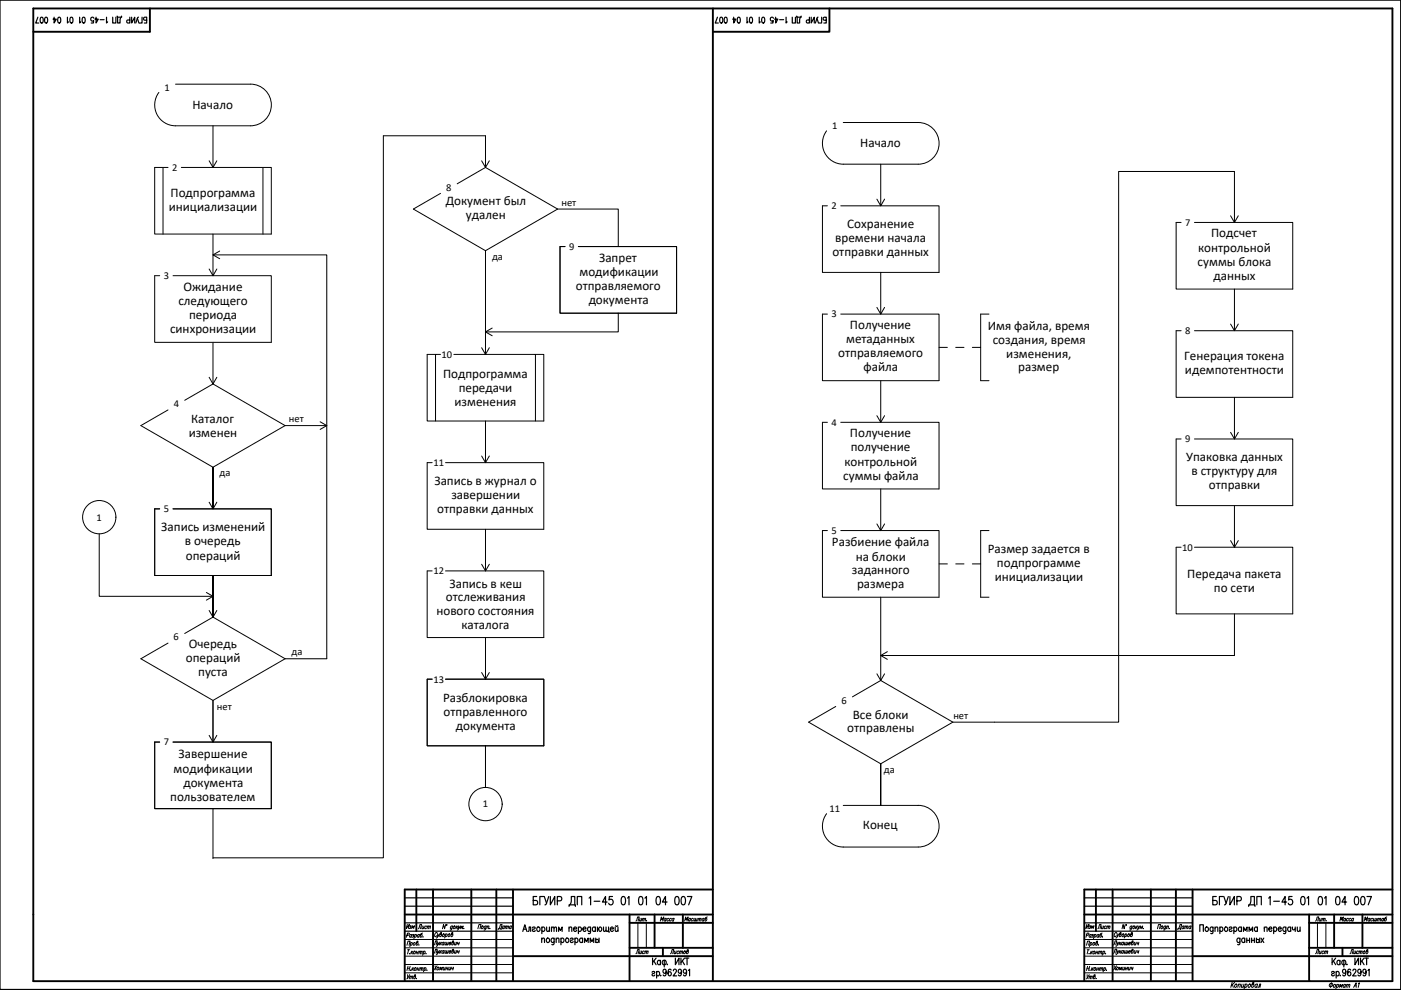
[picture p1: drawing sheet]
<svg xmlns="http://www.w3.org/2000/svg" width="297mm" height="210mm" viewBox="0 0 297 210" stroke-linecap="round" stroke-linejoin="round" font-family="sans-serif">
<!-- layer: KONTUR -->
<path d="M0 0h297v209.8h-297z" fill="none" stroke="#000" stroke-width=".25"/>
<g fill="none" stroke="#000" stroke-width=".4">
<path d="M7.1 1.8h288.1v206.2h-288.1zM31.8 1.8v4.9h-24.7M151.1 1.8v206.2M175.9 1.8v4.9h-24.8M85.8 193.9h65.3M88.3 188.6v8.8M91.8 188.6v19.4M99.9 188.6v19.4M105.2 188.6v19.4M108.8 188.6v19.4M133.5 195.7h17.6M133.5 193.9v14.1"/>
<path d="M138.8 193.9v7.1M144.8 193.9v7.1M151.1 188.6h-65.3v19.4M229.9 193.9h65.3M232.4 188.6v8.8M235.9 188.6v19.4M244 188.6v19.4M249.3 188.6v19.4M252.8 188.6v19.4M277.6 193.9v14.1M277.6 195.7h17.6M282.9 193.9v7.1"/>
<path d="M288.9 193.9v7.1M295.2 188.6h-65.3v19.4M108.8 202.7h42.3M133.5 201h17.6M140.5 201v1.7M252.8 202.7h42.4M277.6 201h17.6M284.6 201v1.7"/>
</g>
<g fill="none" stroke="#000" stroke-width=".21">
<path d="M85.8 199.2h23M135.2 195.7v5.3M137 195.7v5.3M229.9 199.2h22.9M279.3 195.7v5.3M281.1 195.7v5.3M85.8 202.7h23M85.8 201h23M85.8 206.3h23M85.8 204.5h23M229.9 202.7h22.9M229.9 201h22.9"/>
<path d="M229.9 206.3h22.9M229.9 204.5h22.9"/>
</g>
<g fill="none" stroke="#000" stroke-width=".21">
<path d="M86.3 198.3h.4l.1-.4-.4-.1-.2 .9M86.4 196l-.3 .9 .7-.9-.2 .9M86.9 196.3h.3l-.3 .2M87 196.5v.3h-.3M87.1 200l.1-.2a.26 .26 0 0 1 .2 .4 .26 .26 0 0 1-.4 .1M87.1 199.8l-.2 .9M87.3 196.9l.1-.6 .1 .4 .4-.4-.2 .6M87.3 198.3l-.1-.1a.27 .27 0 0 0-.4 .1 .27 .27 0 0 0 .3 .4l.1-.1M87.3 198.1l-.2 .6M87.5 198.2h.2l-.2 .2M87.6 198.4v.2l-.3 .1M87.7 200l.2-.2a.26 .26 0 0 1 .1 .4 .26 .26 0 0 1-.4 .1z"/>
<path d="M88 198.3l.1-.2a.27 .27 0 0 1 .2 .4 .27 .27 0 0 1-.4 .1M88 198.1l-.2 .9M88.4 199.8a.25 .25 0 0 1 .2 .4 .25 .25 0 0 1-.4 .1l.2-.7 .2-.1-.3 .5M88.7 196.9l.3-.9h.4l-.3 .9M88.9 198.3v-.1a.27 .27 0 0 0-.4 .1 .27 .27 0 0 0 .2 .4l.1-.1M88.9 198.1l-.1 .6M89.6 196.3l-.2 .6 .4-.2M89.6 197.8l-.3 .2-.2 .6a.25 .25 0 0 0 .4-.1 .25 .25 0 0 0-.3-.3v.1M89.7 198.6h.1M89.9 196.3l-.2 .6M90.5 196.5l-.1-.1a.27 .27 0 0 0-.3 .1 .27 .27 0 0 0 .2 .4l.1-.1M90.6 196.5l.4-.1-.2 .5"/>
<path d="M90.7 196.3l-.2 .6M91 196.5l.3-.1-.1 .5M92.7 197.9v-.1a.27 .27 0 0 0-.3-.1 .27 .27 0 0 0-.2 .3v.6h.2l.2-.2M92.8 198v.6l.4-.6M92.8 199.8v.6l.4-.6M92.8 198.6l-.3 .3M93.3 199.8l-.1 .6M93.4 198a.26 .26 0 0 1 .2 .4 .26 .26 0 0 1-.4 0l.2-.6 .2-.1-.3 .4M93.6 199.8l-.4 .4M93.9 198.1l.1-.1a.27 .27 0 0 1 .2 .4 .27 .27 0 0 1-.4 .1zM94.1 199.9v-.1a.29 .29 0 0 0-.4 .2 .29 .29 0 0 0 .2 .4l.1-.2M94.2 199.8l-.2 .6"/>
<path d="M94.4 199.8l-.1 .5 .3-.1M94.5 198.1l.1-.1a.27 .27 0 0 1 .2 .4 .27 .27 0 0 1-.4 .1M94.5 196l-.2 .9-.3-.9-.2 .9M94.5 198l-.2 .9M94.7 196v.2zM94.7 199.8l-.1 .5 .3-.1M95 199.8l-.1 .6M95.2 198a.27 .27 0 0 1 .2 .4 .27 .27 0 0 1-.4 .1zM95.8 198a.26 .26 0 0 1 .2 .4 .26 .26 0 0 1-.4 0l.2-.6 .2-.1-.3 .4M95.9 196.5v-.1a.27 .27 0 0 0-.4 .1 .27 .27 0 0 0 .2 .4l.1-.1M96 196.3l-.3 .8-.3 .1M96 199.8a.25 .25 0 0 1 .2 .4 .25 .25 0 0 1-.4 0l.1-.6 .2-.1-.3 .4"/>
<path d="M96.2 196.5l.1-.2a.27 .27 0 0 1 .2 .4 .27 .27 0 0 1-.4 .1zM96.5 199.8l-.1 .5 .3-.1M96.8 196.3l-.2 .6M96.8 199.8l-.1 .6M96.9 196.6l.1 .3M97 199.8v.3l.3-.1M97.1 196.3l-.4 .4M97.2 196.3l.1 .6 .3-.6M97.3 196.9l-.4 .3M97.4 199.8l-.2 .6M97.6 196.9l.1-.6 .2 .5 .3-.5-.2 .6M98.3 196.8h.1"/>
<path d="M101.3 196.9l.2-.9h.5l-.2 .9M102.1 196.5l.2-.2a.27 .27 0 0 1 .1 .4 .27 .27 0 0 1-.4 .1zM103.1 196.5v-.1a.25 .25 0 0 0-.4 .1 .25 .25 0 0 0 .2 .4l.1-.1M103.1 196.3l-.2 .8-.3 .1M103.3 196.5l.4-.1-.1 .5M103.4 196.3l-.2 .6M103.9 196.8h.1M105.6 197.1l.1-.2h.6l-.1 .2M105.7 196.9l.4-.9h.4l-.3 .9M106.9 196.5v-.1a.3 .3 0 0 0-.4 .1 .3 .3 0 0 0 .2 .4l.1-.1M107 196.3l-.2 .6M107.2 196.5l.3-.1-.1 .5"/>
<path d="M107.2 196.3l-.1 .6M107.5 196.5l.3-.1-.1 .5M108.4 196.5v-.1a.3 .3 0 0 0-.4 .1 .3 .3 0 0 0 .2 .4l.1-.1M108.5 196.3l-.2 .6M134.8 195.3l.4-.9h.3l-.2 .9M135.7 194.7l-.1 .5 .3-.1M136.1 194.7l-.2 .6M136.3 194.9l.3-.2-.1 .6M136.3 194.7l-.1 .6M136.6 194.9l.3-.2-.1 .6M137.1 195.2h.1M140 195.3l.2-.9 .1 .6 .4-.6-.2 .9"/>
<path d="M141.2 194.8a.24 .24 0 0 0-.4 .1 .24 .24 0 0 0 .2 .3h.1M141.3 194.7l-.2 .6M141.8 194.8a.24 .24 0 0 0-.4 .1 .24 .24 0 0 0 .2 .3h.1M142.4 194.8a.24 .24 0 0 0-.4 .1 .24 .24 0 0 0 .2 .3h.1M142.9 194.8a.24 .24 0 0 0-.4 .1 .24 .24 0 0 0 .2 .3h.1M142.9 194.7l-.1 .6M145.2 195.3l.2-.9 .1 .6 .4-.6-.2 .9M146.4 194.8a.24 .24 0 0 0-.4 .1 .24 .24 0 0 0 .2 .3h.1M146.4 194.7l-.1 .6M147 194.8l-.1-.1a.26 .26 0 0 0-.3 .2 .26 .26 0 0 0 .2 .3h.1M147.2 194.7l-.1 .5 .3-.1M147.5 194.7l-.1 .5 .3-.1"/>
<path d="M147.8 194.7l-.1 .6M148 194.9l.4-.2-.2 .6M148.1 194.7l-.2 .6M148.4 194.9l.3-.2-.1 .6M149.3 194.8a.24 .24 0 0 0-.4 .1 .24 .24 0 0 0 .2 .3h.1M149.3 194.7l-.1 .6M150 194.4l-.4 .1-.1 .7a.25 .25 0 0 0 .3-.1 .25 .25 0 0 0-.2-.4l-.1 .1M230.4 198.3h.3l.2-.4-.4-.1-.2 .9M230.4 196l-.2 .9 .7-.9-.2 .9M230.9 196.3h.3l-.2 .2M231.1 196.5v.3h-.3M231.2 200l.1-.2a.26 .26 0 0 1 .2 .4 .26 .26 0 0 1-.4 .1"/>
<path d="M231.2 199.8l-.2 .9M231.3 196.9l.2-.6 .1 .4 .3-.4-.1 .6M231.4 198.3l-.1-.1a.27 .27 0 0 0-.4 .1 .27 .27 0 0 0 .3 .4l.1-.1M231.4 198.1l-.2 .6M231.5 198.2h.3l-.2 .2M231.7 198.4v.2l-.3 .1M231.8 200l.1-.2a.26 .26 0 0 1 .2 .4 .26 .26 0 0 1-.4 .1zM232 198.3l.2-.2a.27 .27 0 0 1 .2 .4 .27 .27 0 0 1-.4 .1M232.1 198.1l-.3 .9M232.5 199.8a.27 .27 0 0 1 .2 .4 .27 .27 0 0 1-.4 .1l.2-.7 .2-.1-.3 .5M232.7 196.9l.4-.9h.4l-.3 .9M233 198.3l-.1-.1a.27 .27 0 0 0-.3 .1 .27 .27 0 0 0 .2 .4l.1-.1"/>
<path d="M233 198.1l-.1 .6M233.6 196.3l-.1 .6 .4-.2M233.7 197.8l-.3 .2-.2 .6a.25 .25 0 0 0 .4-.1 .25 .25 0 0 0-.3-.3l-.1 .1M233.8 198.6h.1M234 196.3l-.2 .6M234.5 196.5v-.1a.27 .27 0 0 0-.4 .1 .27 .27 0 0 0 .3 .4l.1-.1M234.7 196.5l.3-.1-.1 .5M234.8 196.3l-.2 .6M235 196.5l.4-.1-.2 .5M236.8 197.9v-.1a.27 .27 0 0 0-.4-.1 .27 .27 0 0 0-.1 .3v.6h.2l.2-.2M236.9 198v.6l.3-.6M236.9 199.8v.6l.3-.6"/>
<path d="M236.9 198.6l-.3 .3M237.4 199.8l-.2 .6M237.5 198a.28 .28 0 0 1 .2 .4 .28 .28 0 0 1-.4 .1l.2-.7 .2-.1-.3 .4M237.7 199.8l-.4 .4M238 198.1l.1-.1a.27 .27 0 0 1 .2 .4 .27 .27 0 0 1-.4 .1zM238.2 199.9v-.1a.29 .29 0 0 0-.4 .2 .29 .29 0 0 0 .2 .4l.1-.2M238.3 199.8l-.2 .6M238.5 199.8l-.1 .5 .3-.1M238.6 198.1l.1-.1a.27 .27 0 0 1 .2 .4 .27 .27 0 0 1-.4 .1M238.6 196l-.3 .9-.2-.9-.2 .9M238.6 198l-.2 .9M238.7 196l.1 .2z"/>
<path d="M238.8 199.8l-.1 .5 .3-.1M239.1 199.8l-.1 .6M239.2 198.1l.1-.1a.27 .27 0 0 1 .2 .4 .27 .27 0 0 1-.4 .1zM239.9 198a.26 .26 0 0 1 .2 .4 .26 .26 0 0 1-.4 0l.2-.6 .2-.1-.3 .4M240 196.5v-.1a.25 .25 0 0 0-.4 .1 .25 .25 0 0 0 .2 .4l.1-.1M240 196.3l-.2 .8-.3 .1M240.1 199.8a.25 .25 0 0 1 .2 .4 .25 .25 0 0 1-.5 0l.2-.6 .2-.1v.2l-.3 .2M240.3 196.5l.1-.2a.27 .27 0 0 1 .2 .4 .27 .27 0 0 1-.4 .1zM240.5 199.8l-.1 .5 .4-.1M240.9 196.3l-.2 .6M240.9 199.8l-.2 .6M240.9 196.6l.2 .3"/>
<path d="M241.1 199.8v.3l.3-.1M241.2 196.3l-.4 .4M241.3 196.3v.6l.4-.6M241.3 196.9l-.3 .3M241.5 199.8l-.2 .6M241.7 196.9l.1-.6 .1 .5 .4-.5-.2 .6M242.4 196.8h.1M245.4 196.9l.2-.9h.5l-.3 .9M246.2 196.5l.2-.2a.27 .27 0 0 1 .1 .4 .27 .27 0 0 1-.4 .1zM247.2 196.5l-.1-.1a.25 .25 0 0 0-.3 .1 .25 .25 0 0 0 .2 .4l.1-.1M247.2 196.3l-.2 .8-.3 .1M247.4 196.5l.3-.1-.1 .5"/>
<path d="M247.4 196.3l-.1 .6M247.9 196.8h.1M249.7 197.1v-.2h.7l-.1 .2M249.8 196.9l.4-.9h.3l-.2 .9M251 196.5v-.1a.3 .3 0 0 0-.4 .1 .3 .3 0 0 0 .2 .4l.1-.1M251.1 196.3l-.2 .6M251.3 196.5l.3-.1-.1 .5M251.3 196.3l-.1 .6M251.6 196.5l.3-.1-.1 .5M252.5 196.5v-.1a.3 .3 0 0 0-.4 .1 .3 .3 0 0 0 .2 .4l.1-.1M252.5 196.3l-.1 .6M278.9 195.3l.4-.9h.3l-.2 .9"/>
<path d="M279.8 194.7l-.1 .5 .3-.1M280.1 194.7l-.1 .6M280.3 194.9l.4-.2-.2 .6M280.4 194.7l-.2 .6M280.7 194.9l.3-.2-.1 .6M281.2 195.2h.1M284.1 195.3l.2-.9 .1 .6 .4-.6-.2 .9M285.3 194.8a.24 .24 0 0 0-.4 .1 .24 .24 0 0 0 .2 .3h.1M285.3 194.7l-.1 .6M285.9 194.8v-.1a.26 .26 0 0 0-.4 .2 .26 .26 0 0 0 .2 .3h.1M286.4 194.8a.24 .24 0 0 0-.4 .1 .24 .24 0 0 0 .3 .3h.1M287 194.8a.24 .24 0 0 0-.4 .1 .24 .24 0 0 0 .2 .3h.1"/>
<path d="M287 194.7l-.1 .6M289.2 195.3l.3-.9v.6l.5-.6-.3 .9M290.5 194.8a.24 .24 0 0 0-.4 .1 .24 .24 0 0 0 .2 .3h.1M290.5 194.7l-.2 .6M291.1 194.8l-.1-.1a.26 .26 0 0 0-.4 .2 .26 .26 0 0 0 .3 .3h.1M291.3 194.7l-.1 .5 .3-.1M291.6 194.7l-.1 .5 .3-.1M291.9 194.7l-.1 .6M292.1 194.9l.3-.2-.1 .6M292.2 194.7l-.2 .6M292.4 194.9l.3-.2-.1 .6M293.4 194.8a.24 .24 0 0 0-.4 .1 .24 .24 0 0 0 .2 .3h.1"/>
<path d="M293.4 194.7l-.2 .6M294 194.4l-.3 .1-.2 .7a.25 .25 0 0 0 .4-.1 .25 .25 0 0 0-.2-.4l-.1 .1M86.3 200.4l.2-.9h.5l-.3 .9M86.4 205.3h.4M86.4 201.4h.5M86.4 206.7v.7M86.5 204.9l-.2 .9M86.6 201.4l-.2 .9M86.8 202.2h.1M86.9 206.7l-.7 .8M86.9 207.1l.3-.1-.1 .5M86.9 207l-.1 .5"/>
<path d="M87 204.9l-.3 .9M87 205.7h.1M87.2 207.1l.3-.1-.1 .5M87.2 201.7l-.1 .6M87.3 201.9l.1 .4M87.4 205.2l-.1 .6M87.5 205.4l.1 .4M87.6 201.7l-.5 .4M87.7 201.8l.2-.1a.27 .27 0 0 1 .1 .3 .27 .27 0 0 1-.4 .1zM87.8 205.2l-.5 .4M87.9 205.3l.2-.1a.27 .27 0 0 1 .1 .4 .27 .27 0 0 1-.4 0zM87.9 207a.25 .25 0 0 1 .2 .3 .25 .25 0 0 1-.4 .1l.2-.7h.2l-.3 .4"/>
<path d="M88.3 207.4h.1M88.3 202h.3M88.3 201.7l-.1 .6M88.5 205.5h.3M88.5 205.2l-.1 .6M88.7 201.7l-.2 .6M88.8 200.3h.1M88.9 205.2l-.2 .6M88.9 201.8l.3-.1-.1 .6M89 201.7l-.2 .6M89.1 205.3l.3-.1-.1 .6M89.1 205.2l-.1 .6"/>
<path d="M89.2 201.8l.3-.1-.1 .6M89.4 205.3l.3-.1-.1 .6M89.8 201.8l.2-.1a.27 .27 0 0 1 .1 .3 .27 .27 0 0 1-.4 .1M89.8 201.7l-.2 .8M90 205.3l.1-.1a.27 .27 0 0 1 .2 .3 .27 .27 0 0 1-.4 .1M90 205.2l-.2 .9M90.3 202.2h.1M90.5 205.7h.1M92 200.4l.4-.9h.3l-.2 .9M92 202.1l.4-.9h.3l-.2 .9M92.2 204.8l.2 .9M92.7 204.8l-.7 .9"/>
<path d="M92.7 205.2l.2-.1a.27 .27 0 0 1 .1 .3 .27 .27 0 0 1-.4 .1zM92.8 201.5v.6l.4-.6M92.8 200.4l-.3 .3M92.8 202.1l-.3 .3M93.2 205.7l.1-.6 .2 .4 .3-.4-.2 .6M93.3 201.5l-.1 .6M93.4 200l.1 .4M93.4 201.8l.1 .3M93.6 201.5l-.4 .5M94 205.1l-.1 .5 .4-.1M94.1 201.7a.25 .25 0 0 0-.4 0 .25 .25 0 0 0 .3 .4v-.1M94.2 201.5l-.2 .6"/>
<path d="M94.4 205.1l-.2 .6M94.4 201.5l-.1 .6 .3-.1M94.6 205.4h.3M94.6 205.1l-.1 .6M94.7 201.5l-.1 .6 .3-.1M95 205.1l-.2 .6M95 201.5l-.1 .6M95.2 200h.4v-.1a.25 .25 0 0 0-.4 .1 .25 .25 0 0 0 .2 .3l.1-.1M95.2 201.8h.4v-.2a.25 .25 0 0 0-.4 .1 .25 .25 0 0 0 .2 .4l.1-.1M95.2 205.1l-.1 .5 .4-.1M95.6 205.1l-.2 .6M95.8 205.1v.3l.3-.1"/>
<path d="M96 201.5a.25 .25 0 0 1 .2 .4 .25 .25 0 0 1-.4 .1l.1-.7 .2-.1v.3l-.3 .2M96.2 205.1l-.2 .6M96.5 201.5l-.1 .6 .3-.1M96.8 201.5l-.1 .6M97 201.5v.4l.3-.2M97.4 201.5l-.2 .6M134.8 202.2l.4-.9h.3l-.2 .9M135.7 201.6l-.1 .6 .3-.2M136.1 201.6l-.2 .6M136.6 201.8v-.1a.27 .27 0 0 0-.4 .1 .27 .27 0 0 0 .2 .4l.1-.1M136.8 201.8l.3-.1-.1 .5M136.8 201.6l-.1 .6"/>
<path d="M137.1 201.8l.3-.1-.1 .5M142.1 202.2l.4-.9h.4l-.3 .9M143 201.6l-.1 .6 .4-.2M143.4 201.6l-.2 .6M143.9 201.8v-.1a.27 .27 0 0 0-.4 .1 .27 .27 0 0 0 .3 .4v-.1M144.1 201.8l.3-.1-.1 .5M144.2 201.6l-.2 .6M144.4 201.8l.3-.1-.1 .5M145 201.8l.2-.2a.27 .27 0 0 1 .1 .4 .27 .27 0 0 1-.4 .1zM145.8 201.6a.26 .26 0 0 1 .1 .4 .26 .26 0 0 1-.4 0l.2-.6 .2-.1v.2l-.3 .3M230.4 200.4l.2-.9h.4l-.2 .9M230.5 205.3h.4"/>
<path d="M230.5 206.7v.7M230.5 201.4h.4M230.6 204.9l-.2 .9M230.7 201.4l-.2 .9M230.9 202.2h.1M230.9 206.7l-.6 .8M231 207.1l.3-.1-.1 .5M231 207l-.1 .5M231 204.9l-.2 .9M231.1 205.7h.1M231.3 207.1l.3-.1-.1 .5M231.3 201.7l-.1 .6"/>
<path d="M231.4 201.9l.1 .4M231.5 205.2l-.1 .6M231.6 205.4l.1 .4M231.6 201.7l-.4 .4M231.8 201.8l.2-.1a.27 .27 0 0 1 .1 .3 .27 .27 0 0 1-.4 .1zM231.8 205.2l-.4 .4M232 205.3l.2-.1a.27 .27 0 0 1 .1 .4 .27 .27 0 0 1-.4 0zM232 207a.25 .25 0 0 1 .2 .3 .25 .25 0 0 1-.4 .1l.2-.7h.2l-.3 .4M232.4 207.4h.1M232.4 202h.3M232.4 201.7l-.1 .6M232.5 205.5h.4"/>
<path d="M232.6 205.2l-.1 .6M232.8 201.7l-.2 .6M232.9 200.3h.1M233 205.2l-.2 .6M233 201.8l.3-.1-.1 .6M233 201.7l-.1 .6M233.2 205.3l.3-.1-.1 .6M233.2 205.2l-.1 .6M233.3 201.8l.3-.1-.1 .6M233.5 205.3l.3-.1-.1 .6M233.9 201.8l.1-.1a.27 .27 0 0 1 .2 .3 .27 .27 0 0 1-.4 .1M233.9 201.7l-.2 .8"/>
<path d="M234.1 205.3l.1-.1a.27 .27 0 0 1 .2 .3 .27 .27 0 0 1-.4 .1M234.1 205.2l-.2 .9M234.4 202.2h.1M234.6 205.7h.1M236.1 200.4l.3-.9h.4l-.3 .9M236.1 202.1l.3-.9h.4l-.3 .9M236.3 204.8l.2 .9M236.7 204.8l-.6 .9M236.8 205.2l.2-.1a.27 .27 0 0 1 .1 .3 .27 .27 0 0 1-.4 .1zM236.9 201.5v.6l.3-.6M236.9 200.4l-.3 .3M236.9 202.1l-.3 .3"/>
<path d="M237.3 205.7l.1-.6 .1 .4 .4-.4-.2 .6M237.4 201.5l-.2 .6M237.5 200l.1 .4M237.5 201.8l.1 .3M237.7 201.5l-.4 .5M238.1 205.1l-.1 .5 .4-.1M238.2 201.7a.25 .25 0 0 0-.4 0 .25 .25 0 0 0 .2 .4l.1-.1M238.3 201.5l-.2 .6M238.5 205.1l-.2 .6M238.5 201.5l-.1 .6 .3-.1M238.6 205.4h.4M238.7 205.1l-.1 .6"/>
<path d="M238.8 201.5l-.1 .6 .3-.1M239.1 205.1l-.2 .6M239.1 201.5l-.1 .6M239.3 200h.4v-.1a.25 .25 0 0 0-.4 .1 .25 .25 0 0 0 .2 .3l.1-.1M239.3 201.8h.4v-.2a.25 .25 0 0 0-.4 .1 .25 .25 0 0 0 .2 .4l.1-.1M239.3 205.1l-.1 .5 .4-.1M239.7 205.1l-.2 .6M239.9 205.1v.3l.3-.1M240.1 201.5a.25 .25 0 0 1 .2 .4 .25 .25 0 0 1-.5 .1l.2-.7 .2-.1v.3l-.3 .2M240.2 205.1l-.1 .6M240.5 201.5l-.1 .6 .4-.1M240.9 201.5l-.2 .6"/>
<path d="M241.1 201.5v.4l.3-.2M241.5 201.5l-.2 .6M261.2 208.3l-.2 1.1M261.3 208.7l.2 .7M261.8 208.3l-.8 .7M261.9 208.8l.2-.2a.32 .32 0 0 1 .1 .5 .32 .32 0 0 1-.5 .1zM262.6 208.8l.2-.2 .2 .1-.2 .7M262.6 208.6l-.2 .8M263.3 208.6l-.1 .7 .2 .1 .2-.2M263.7 208.6l-.1 .8M264 208.8l.2-.2a.32 .32 0 0 1 .2 .5 .32 .32 0 0 1-.5 .1M264.1 208.6l-.3 1.1"/>
<path d="M264.7 208.8l.2-.2a.32 .32 0 0 1 .2 .5 .32 .32 0 0 1-.5 .1zM265.6 208.6a.33 .33 0 0 1 .2 .5 .33 .33 0 0 1-.4 .1l.2-.8 .2-.1v.2l-.3 .3M266.6 208.8l-.1-.1a.35 .35 0 0 0-.4 .2 .35 .35 0 0 0 .2 .5l.2-.2M266.6 208.6l-.2 .8M266.7 209.4l.2-.1 .2-.7h.2l-.2 .8M278.9 202.2l.4-.9h.3l-.2 .9M279.8 201.6l-.1 .6 .3-.2M280.1 201.6l-.1 .6M280.7 201.8v-.1a.27 .27 0 0 0-.4 .1 .27 .27 0 0 0 .2 .4l.1-.1M280.9 201.8l.3-.1-.1 .5M280.9 201.6l-.1 .6M281.2 201.8l.3-.1-.1 .5"/>
<path d="M282.3 208.4l-.2 1M282.8 208.8l.2-.1a.29 .29 0 0 1 .1 .4 .29 .29 0 0 1-.4 .1zM283.4 208.8l.2-.1a.29 .29 0 0 1 .2 .4 .29 .29 0 0 1-.5 .1M283.5 208.7l-.3 1M284 209.4l.1-.7 .1 .5 .4-.5-.1 .7M285.3 208.8l-.1-.1a.32 .32 0 0 0-.4 .2 .32 .32 0 0 0 .2 .5l.1-.2M285.3 208.7l-.2 .7M285.5 208.9l.4-.2-.2 .7M285.6 208.7l-.2 .7M285.9 208.9l.3-.2-.1 .7M286.2 202.2l.4-.9h.3l-.2 .9M287 209.4l.5-1v1"/>
<path d="M287.1 201.6l-.1 .6 .3-.2M287.2 209h.3M287.5 201.6l-.2 .6M288 208.6l.2-.2-.2 1M288 201.8v-.1a.27 .27 0 0 0-.4 .1 .27 .27 0 0 0 .2 .4l.1-.1M288.2 201.8l.3-.1-.1 .5M288.2 201.6l-.1 .6M288.5 201.8l.3-.1-.1 .5M289.1 201.8l.2-.2a.27 .27 0 0 1 .1 .4 .27 .27 0 0 1-.4 .1zM289.8 201.6a.26 .26 0 0 1 .2 .4 .26 .26 0 0 1-.4 0l.2-.6 .2-.1v.2l-.3 .3"/>
<circle cx="282.1" cy="208.8" r=".38"/>
</g>
<!-- layer: 0 -->
<path d="M85.8 197.4h23M85.8 195.7h23M85.8 192.1h23M85.8 190.4h23M229.9 197.4h22.9M229.9 195.7h22.9M229.9 192.1h22.9M229.9 190.4h22.9M277.6 208h.1" fill="none" stroke="#000" stroke-width=".25"/>
<g fill="none" stroke="#000" stroke-width=".21">
<path d="M37.2 17.8h15.9a4.4 4.4 0 0 1 4.4 4.5 4.4 4.4 0 0 1-4.4 4.4h-15.9a4.4 4.4 0 0 1-3.9-2.5 4.4 4.4 0 0 1 .4-4.6M34.6 35.5v14.1M35.6 35.5h-2.8v14.1h24.7v-14.1h-19.1M44.3 34.1l.9 1.4 .8-1.4M45.2 26.7v8.8M55.8 35.5v14.1M102.1 34.1l.8 1.4 .8-1.4M102.9 35.5v-6.7h-21.6v153.1h-36.1M102.9 35.5l-6 3.5M102.9 35.5l15.3 8.8M178.8 26h15.9a4.4 4.4 0 0 1 4.4 4.4 4.4 4.4 0 0 1-4.4 4.4h-15.9a4.4 4.4 0 0 1-4-2.4 4.4 4.4 0 0 1 .5-4.7M186.7 34.8v8.8"/>
<path d="M33.9 58.5h-1.1v14.1h24.7v-14.1h-20.8M44.3 57l.9 1.5 .8-1.5M45.2 58.5v-4.5h24.1v36.2M45.2 49.6v4.4M46.6 53.2l-1.4 .8 1.4 .9M93.4 41l-5.8 3.3 15.3 8.9 15.3-8.9M102.9 53.2v21.9M118.2 44.3h12.9v8M118.7 52.3h1.1h-1.1v14.1h24.7h-24.7zM122.6 52.3h20.8v14.1M175.4 43.6h-1v14.2h24.7v-14.2h-20.8M185.9 42.2l.8 1.4 .8-1.4"/>
<path d="M186.7 57.8v8.8M250.4 47.2h-1v14.1h24.7v-14.1h-20.9M260.9 45.8l.8 1.4 .8-1.4M261.7 47.2v-10.8h-24.5v116.7h-35.2M44.3 80l.9 1.4 .8-1.4M45.2 72.6v8.8M92.3 75.1v14.2M93.4 75.1h-2.8v14.2h24.7v-14.2h-19.1M102.1 73.7l.8 1.4 .8-1.4M104.4 69.6l-1.5 .8 1.5 .8M113.5 75.1v14.2M131.1 66.4v4h-28.2"/>
<path d="M175.4 66.6h-1v14.1h24.7v-14.1h-20.8M185.9 65.2l.8 1.4 .8-1.4M199.1 73.7h1.8M202.6 73.7h1.8M206.2 73.7h1.7M209.7 66.6h-1.8v14.1h1.8M250.4 70.1h-1v14.1h24.7v-14.1h-20.9M260.9 68.7l.8 1.4 .8-1.4M261.7 61.3v8.8M35.6 86.9l-5.7 3.3 15.3 8.9 15.3-8.9M45.2 81.4l-6 3.5M45.2 81.4l15.3 8.8"/>
<path d="M60.5 90.2h8.8M67.9 89.4l1.4 .8-1.4 .9M69.3 90.2v49.5h-8.8M91.6 98.1h-1v14.1h24.7v-14.1h-20.8M102.1 96.7l.8 1.4 .8-1.4M102.9 89.3v8.8M175.4 89.5h-1v14.2h24.7v-14.2h-20.8M185.9 88.1l.8 1.4 .8-1.4M186.7 80.7v8.8M250.4 93.1h-1v14.1h24.7v-14.1h-20.9M260.9 91.7l.8 1.4 .8-1.4M261.7 84.2v8.9"/>
<path d="M21 113.2v13.2h24.2M33.9 107.9h-1.1v14.1h24.7v-14.1h-20.8M44.3 106.5l.9 1.4 .8-1.4M45.2 107.9v-8.8v8.8M102.1 119.6l.8 1.4 .8-1.4M102.9 112.2v8.8M175.4 112.5h-1v14.1h24.7v-14.1h-20.8M185.9 111.1l.8 1.4 .8-1.4M186.7 103.7v8.8M199.1 119.6h1.8M202.6 119.6h1.8M206.2 119.6h1.7"/>
<path d="M209.7 112.5h-1.8v14.1h1.8M250.4 116h-1v14.2h24.7v-14.2h-20.9M260.9 114.6l.8 1.4 .8-1.4M261.7 107.2v8.8M35.6 136.3l-5.7 3.4 15.3 8.8 15.3-8.8M43.8 125.6l1.4 .8-1.4 .8M44.3 129.4l.9 1.4 .8-1.4M45.2 130.8v-8.8v8.8M45.2 130.8l-6 3.5M45.2 130.8l15.3 8.9M91.6 121h-1v14.2h24.7v-14.2h-20.8M102.9 135.2v8.8"/>
<path d="M186.7 126.6v17.7M188.1 138.2l-1.4 .8 1.4 .8M261.7 130.2v8.8h-75M33.9 157.3h-1.1v14.2h24.7v-14.2h-20.8M44.3 155.9l.9 1.4 .8-1.4M45.2 148.5v8.8M90.6 144h1h-1v14.1h24.7h-24.7zM94.5 144h20.8v14.1M102.1 142.6l.8 1.4 .8-1.4M177.2 149.8l-5.8 3.3 15.3 8.8 15.3-8.8M185.9 142.9l.8 1.4 .8-1.4M186.7 144.3l-6 3.4"/>
<path d="M186.7 144.3l15.3 8.8M45.2 171.5v10.5M102.9 167v-8.9v8.9M178.8 170.8h15.9a4.4 4.4 0 0 1 4.4 4.4 4.4 4.4 0 0 1-4.4 4.4h-15.9a4.4 4.4 0 0 1-4-2.5 4.4 4.4 0 0 1 .5-4.6M186.7 170.8v-8.9v8.9"/>
<circle cx="21" cy="109.7" r="3.5"/>
<circle cx="102.9" cy="170.5" r="3.5"/>
</g>
<g fill="none" stroke="#000" stroke-width=".25">
<path d="M8 3.6l-.4 1.3h.6M8.6 3.7l.2-.1a.69 .69 0 0 1 .4 .7 .69 .69 0 0 1-.4 .6l-.3-.5zM9.6 3.7l.1-.1a.69 .69 0 0 1 .4 .7 .69 .69 0 0 1-.4 .6l-.2-.5zM11.5 3.6v1.3l.4-.8h-.7M12.4 3.7l.1-.1a.7 .7 0 0 1 0 1.3l-.3-.5zM14.3 3.6v1.3l.2-.3M15 3.7l.1-.1a.7 .7 0 0 1 0 1.3l-.3-.5zM16.9 3.6v1.3l.2-.3M17.5 3.7l.2-.1a.69 .69 0 0 1 .4 .7 .69 .69 0 0 1-.4 .6l-.3-.5zM19.9 3.9a.37 .37 0 0 0-.5-.1 .37 .37 0 0 0-.1 .5 .37 .37 0 0 0 .6 .1l-.1 .5h-.5M20.4 3.6v1.3l.4-.8h-.7M21.2 4.2h.9"/>
<path d="M22.6 3.6v1.3l.2-.3M23.9 3.6v1.3h.7v-1.3M24.8 3.4v.2h1v-.2M24.9 3.6v1.3h.6a1.28 1.28 0 0 1 .2-1.3M27.5 3.6v1.3l-.6-.1 .1-.5 .5-.1M27.9 3.6v1.3l.7-1.3v1.3M29.1 3.9l.4 1M29.4 3.6l-.2 .2-.4 1.1M30.1 3.6v1.3h-.6M31.1 4.3l-.6-.1v-.4l.6-.2v1.3h-.5M152.1 3.6l-.5 1.3h.7M152.7 3.7l.2-.1a.69 .69 0 0 1 .4 .7 .69 .69 0 0 1-.4 .6l-.3-.5z"/>
<path d="M153.7 3.7l.1-.1a.69 .69 0 0 1 .4 .7 .69 .69 0 0 1-.4 .6l-.3-.5zM155.6 3.6v1.3l.4-.8h-.7M156.4 3.7l.2-.1a.7 .7 0 0 1 0 1.3l-.3-.5zM158.4 3.6v1.3l.2-.3M159 3.7l.2-.1a.69 .69 0 0 1 .4 .7 .69 .69 0 0 1-.4 .6l-.3-.5zM161 3.6v1.3l.2-.3M161.6 3.7l.2-.1a.69 .69 0 0 1 .4 .7 .69 .69 0 0 1-.4 .6l-.3-.5zM164 3.9a.37 .37 0 0 0-.6-.1 .37 .37 0 0 0 0 .5 .37 .37 0 0 0 .5 .1v.5h-.5M164.5 3.6v1.3l.4-.8h-.7M165.3 4.2h.8M166.7 3.6v1.3l.2-.3M168 3.6v1.3h.6v-1.3"/>
<path d="M168.9 3.4v.2h1v-.2M169 3.6v1.3h.5v-.7l.3-.6M171.6 3.6v1.3l-.6-.1v-.5l.6-.1M172 3.6v1.3l.6-1.3v1.3M173.2 3.9l.3 1M173.4 3.6l-.2 .3-.3 1M174.2 3.6v1.3h-.6M175.2 4.3l-.6-.1v-.4l.6-.2v1.3h-.5M110.8 197.5l.5-1.4 .4 1.4M111 197h.5M111.9 197.5l.2-.1 .1-.9h.3v1M112.9 196.7l.2-.2 .3 .1v.3l-.5 .2v.2l.2 .2 .4-.2"/>
<path d="M113.8 190.1h-.7v1.7h.8l.1-.3-.1-.5-.8-.1M114 196.6a.42 .42 0 0 1 .5 .4 .42 .42 0 0 1-.5 .4l-.2-.3zM114.9 199.2l.2-.3 .3 .1v.8M114.9 198.9v.9M114.9 196.7l.1-.1a.42 .42 0 0 1 .5 .4 .42 .42 0 0 1-.5 .4l-.1-.1M114.9 196.5v1.5M115.3 190.1h-.8v1.7M115.4 190.1l.5 1.4M115.9 196.5l.1 .9 .2 .1 .3-.3M116 199a.42 .42 0 0 1 .5 .4 .42 .42 0 0 1-.5 .4l-.2-.4zM116.3 190.1l-.5 1.6-.3 .1M116.5 196.5v1"/>
<path d="M116.7 190.1v1.7l.9-1.7v1.7M116.9 196.8l.3-.3 .2 .1 .1 .9M116.9 196.5v1M117.5 196.8l.2-.3 .2 .1 .1 .9M117.5 199.1l-.1-.1a.42 .42 0 0 0-.6 .4 .42 .42 0 0 0 .6 .4l.1-.2M117.5 198.9l-.1 1.3-.1 .1-.3-.1M117.9 199.2l.3-.3 .3 .1v.8M117.9 198.9v.9M118.2 191l.8-.1 .1-.2-.1-.5-.8-.1v1.7M118.4 197.5v-1l.4 .8 .4-.8v1M118.9 199.1l.2-.1a.42 .42 0 0 1 .5 .4 .42 .42 0 0 1-.5 .4l-.2-.2M118.9 198.9v1.4"/>
<path d="M120.1 199a.42 .42 0 0 1 .5 .4 .42 .42 0 0 1-.5 .4l-.2-.4zM120.6 196.8l.3-.3 .3 .1v.9M120.6 196.5v1M120.6 192.2v-.4h1.4v.4M120.8 191.8a1.86 1.86 0 0 0 .3-1.7h.8v1.7M120.9 199.1l.2-.2 .4 .2-.5 .3v.4h.3l.2-.2M121.6 196.9h.6l-.1-.3a.42 .42 0 0 0-.5 .4 .42 .42 0 0 0 .5 .4l.1-.1M121.9 199.1l.1-.1a.42 .42 0 0 1 .6 .4 .42 .42 0 0 1-.6 .4l-.1-.2M121.9 198.9v1.4M122.4 191.8v-1.7h.9v1.7M122.6 196.7l.1-.1a.42 .42 0 0 1 .6 .4 .42 .42 0 0 1-.6 .4l-.1-.1M122.6 196.5v1.5"/>
<path d="M123.5 199.1l-.1-.1a.42 .42 0 0 0-.5 .4 .42 .42 0 0 0 .5 .4l.1-.2M123.5 198.9v.9M123.6 196.9h.6l-.1-.3a.42 .42 0 0 0-.5 .4 .42 .42 0 0 0 .5 .4l.1-.1M123.9 199.8v-.9l.4 .7 .4-.7v.9M124.9 190.4l.3-.3v1.7M125.1 199.8v-.9l.4 .7 .4-.7v.9M125.2 196.7l-.1-.1a.42 .42 0 0 0-.5 .4 .42 .42 0 0 0 .5 .4l.1-.1M125.2 196.5v1.3l-.5 .1M126 191.1h1.2M126.2 196.7l-.1-.1a.42 .42 0 0 0-.5 .4 .42 .42 0 0 0 .5 .4l.1-.1M126.2 196.5v1M126.3 199.3a.35 .35 0 0 1 .6 0 .35 .35 0 0 1-.2 .5l-.4-.1"/>
<path d="M126.3 198.9v.9M126.7 197h.2l.2-.4a.41 .41 0 0 1 .5 .4 .41 .41 0 0 1-.5 .4l-.2-.4M126.7 196.5v1M127 198.9v.9M128 196.5v.9l.2 .1 .3-.3M128.5 196.5v.9l.3 .1 .2-.3M128.7 191.3h-1l.7-1.2v1.7M129 196.5l.1 1.2M129.4 196.9h.6l-.1-.3a.42 .42 0 0 0-.5 .4 .42 .42 0 0 0 .5 .4l.1-.1M129.9 190.1h-.7l-.1 .7a.54 .54 0 0 1 .8 .1 .54 .54 0 0 1 0 .7 .54 .54 0 0 1-.8 .1v-.2M130.4 196.5l.1 .9 .3 .1 .2-.3M130.5 196.3l.2 .1 .3-.1"/>
<path d="M131 196.5v1M131.9 190.2l.3-.1a1.14 1.14 0 0 1 0 1.7h-.1a1.31 1.31 0 0 1-.2-1.6zM133 190.4l.4-.3v1.7M135.6 190.2l.3-.1a1.16 1.16 0 0 1 0 1.7h-.1a1.31 1.31 0 0 1-.2-1.6zM136.7 190.4l.4-.3v1.7M139.3 190.2l.3-.1a1.16 1.16 0 0 1 0 1.7h-.1a1.31 1.31 0 0 1-.2-1.6zM141.4 191.3h-1l.7-1.2v1.7M143.3 190.2l.3-.1a1.16 1.16 0 0 1 0 1.7h-.1a1.31 1.31 0 0 1-.2-1.6zM144.6 190.2l.3-.1a1.16 1.16 0 0 1 0 1.7h-.1a1.31 1.31 0 0 1-.2-1.6zM145.7 190.1h1l-.7 1.7M254.4 197.5v-1.4h.7v1.4M255.7 196.6a.42 .42 0 0 1 .5 .4 .42 .42 0 0 1-.5 .4l-.2-.3z"/>
<path d="M257.2 196.7l-.1-.1a.42 .42 0 0 0-.6 .4 .42 .42 0 0 0 .6 .4l.1-.1M257.2 196.5l-.1 1.3-.4 .1M257.6 196.8l.3-.3 .2 .1 .1 .9M257.6 196.5v1M257.9 190.1h-.8v1.7h.8l.2-.3-.2-.5-.8-.1M258.6 196.7l.1-.1a.42 .42 0 0 1 .6 .4 .42 .42 0 0 1-.6 .4l-.1-.1M258.6 196.5v1.5M259.4 190.1h-.9v1.7M259.5 190.1l.5 1.4M259.8 196.6a.42 .42 0 0 1 .5 .4 .42 .42 0 0 1-.5 .4l-.2-.3zM260.4 190.1l-.5 1.6-.3 .1M260.6 196.7l.2-.2 .4 .1v.3l-.5 .2-.1 .2 .2 .2 .4-.2"/>
<path d="M260.8 190.1v1.7l.9-1.7v1.7M261.6 196.7l.1-.1a.42 .42 0 0 1 .5 .4 .42 .42 0 0 1-.5 .4l-.1-.1M261.6 196.5v1.5M262.2 191l.8-.1 .2-.2-.2-.5-.8-.1v1.7M262.9 199.1l-.1-.1a.42 .42 0 0 0-.6 .4 .42 .42 0 0 0 .6 .4l.1-.2M262.9 198.9l-.1 1.3-.1 .1-.3-.1M263.2 196.7l-.1-.1a.42 .42 0 0 0-.5 .4 .42 .42 0 0 0 .5 .4l.1-.1M263.2 196.5v1M263.6 197.5v-1l.4 .8 .4-.8v1M263.9 199.1a.43 .43 0 0 0-.7 .1 .43 .43 0 0 0 .3 .6l.4-.2M263.9 198.9v.9M264.3 199.4h.6"/>
<path d="M264.3 198.9v.9M264.7 192.2v-.4h1.4v.4M264.8 197.5v-1l.4 .8 .4-.8v1M264.9 191.8a1.86 1.86 0 0 0 .3-1.7h.7v1.7M264.9 198.9v.9M265.4 199.4h.5M265.4 198.9v.9M265.9 198.9v.9M266.4 199.3a.35 .35 0 0 1 .5 0 .35 .35 0 0 1-.1 .5l-.4-.1M266.4 198.9v.9M266.5 191.8v-1.7h.9v1.7M266.6 196.7l-.1-.1a.42 .42 0 0 0-.6 .4 .42 .42 0 0 0 .6 .4l.1-.1"/>
<path d="M266.6 196.5v1M267.1 198.9v.9M267.4 198.9l.5 .9M267.9 198.9l-.5 .9M268.1 196.8l.2-.3 .3 .1v.9M268.1 196.5v1M269 190.4l.3-.3v1.7M269 196.9h.7l-.1-.3a.42 .42 0 0 0-.6 .4 .42 .42 0 0 0 .6 .4l.1-.1M270 196.7l.2-.1a.42 .42 0 0 1 .5 .4 .42 .42 0 0 1-.5 .4l-.2-.1M270 191.1h1.3M270 196.5v1.5M271 196.9h.7l-.2-.3a.42 .42 0 0 0-.5 .4 .42 .42 0 0 0 .5 .4l.2-.1"/>
<path d="M272.6 196.7l-.1-.1a.42 .42 0 0 0-.5 .4 .42 .42 0 0 0 .5 .4l.1-.1M272.6 196.5v1.3l-.5 .1M272.8 191.3h-1l.7-1.2v1.7M273.7 196.7l-.2-.1a.42 .42 0 0 0-.5 .4 .42 .42 0 0 0 .5 .4l.2-.1M273.7 196.5v1M273.9 190.1h-.6l-.1 .7a.54 .54 0 0 1 .7 .1 .54 .54 0 0 1 0 .7 .54 .54 0 0 1-.7 .1l-.1-.2M274 196.5l.2 .6 .4-.2M274.6 196.5v1M275.1 196.5v.9l.3 .1 .2-.3M275.6 196.5v1M276 190.2l.3-.1a1.16 1.16 0 0 1 0 1.7h-.1a1.28 1.28 0 0 1-.2-1.6zM277.1 190.4l.3-.3v1.7"/>
<path d="M279.7 190.2l.3-.1a1.16 1.16 0 0 1 0 1.7h-.1a1.31 1.31 0 0 1-.2-1.6zM280.8 190.4l.3-.3v1.7M283.4 190.2l.3-.1a1.14 1.14 0 0 1 0 1.7h-.1a1.31 1.31 0 0 1-.2-1.6zM285.5 191.3h-1l.7-1.2v1.7M287.3 190.2l.4-.1a1.14 1.14 0 0 1 0 1.7h-.2a1.31 1.31 0 0 1-.2-1.6zM288.7 190.2l.3-.1a1.16 1.16 0 0 1 0 1.7h-.1a1.31 1.31 0 0 1-.2-1.6zM289.8 190.1h1l-.7 1.7M138.3 206.2l.2-.2h.3v.3l-.5 .2v.2l.2 .2 .3-.2M138.4 203.1v1.4M138.6 203.7l.5 .8M139.1 203.1l-.7 1M139.2 206.2l.1-.2a.42 .42 0 0 1 .6 .4 .42 .42 0 0 1-.6 .4l-.1-.1"/>
<path d="M139.2 206v1.4M140 203.8l-.1-.1a.42 .42 0 0 0-.5 .4 .42 .42 0 0 0 .5 .4l.1-.2M140 203.6v.9M140.1 206.8h.1M140.8 203.6v1.4M141.3 206l-.2 .3a.38 .38 0 0 1-.5-.4 .38 .38 0 0 1 .6-.2l.1 .3a.69 .69 0 0 1-.5 .9l-.2-.2M141.5 204.4v.1M142.3 205.7l-.3-.2a.85 .85 0 0 0 0 1.4 .42 .42 0 0 0 .3-.5 .42 .42 0 0 0-.5-.3l-.2 .3M142.8 205.8l.2-.3 .3 .1 .1 .2-.7 1.1h.8M143.2 203.1v1.4l.8-1.4v1.4M144.4 203.1v1.4M144.5 206l-.2 .3a.38 .38 0 0 1-.5-.4 .38 .38 0 0 1 .6-.2l.1 .3a.69 .69 0 0 1-.4 .9l-.3-.2"/>
<path d="M144.7 203.7l.4 .8M145.1 203.1l-.7 1M145.3 203.1h.7M145.6 206l-.2 .3a.38 .38 0 0 1-.5-.4 .38 .38 0 0 1 .6-.2l.1 .3a.68 .68 0 0 1-.5 .9l-.2-.2M145.7 203.1v1.4M145.9 205.8l.3-.3v1.4M282.3 206.2l.2-.2h.4v.3l-.5 .2-.1 .2 .2 .2 .4-.2M282.4 203.1v1.4M282.7 203.7l.5 .8M283.2 203.1l-.8 1M283.3 206.2l.1-.2a.42 .42 0 0 1 .5 .4 .42 .42 0 0 1-.5 .4l-.1-.1M283.3 206v1.4"/>
<path d="M284.1 203.8l-.1-.1a.42 .42 0 0 0-.6 .4 .42 .42 0 0 0 .6 .4l.1-.2M284.1 203.6v.9M284.2 206.8h.1M284.9 203.6v1.4M285.3 206l-.1 .3a.38 .38 0 0 1-.6-.4 .38 .38 0 0 1 .7-.2v.3a.69 .69 0 0 1-.4 .9l-.2-.2M285.6 204.4v.1M286.4 205.7l-.4-.2a.85 .85 0 0 0 .1 1.4 .42 .42 0 0 0 .3-.5 .42 .42 0 0 0-.5-.3l-.2 .3M286.9 205.8l.2-.3 .3 .1 .1 .2-.7 1.1h.7M287.3 203.1v1.4l.7-1.4v1.4M288.5 203.1v1.4M288.6 206l-.2 .3a.38 .38 0 0 1-.5-.4 .38 .38 0 0 1 .6-.2l.1 .3a.69 .69 0 0 1-.5 .9l-.2-.2M288.7 203.7l.5 .8"/>
<path d="M289.2 203.1l-.7 1M289.4 203.1h.7M289.6 206l-.1 .3a.38 .38 0 0 1-.6-.4 .38 .38 0 0 1 .7-.2v.3a.68 .68 0 0 1-.4 .9l-.2-.2M289.8 203.1v1.4M290 205.8l.3-.3v1.4"/>
<circle cx="140.9" cy="204.1" r=".48"/>
<circle cx="284.9" cy="204.1" r=".48"/>
</g>
<g font-size="2.8">
<text x="40.8" y="23.1">Начало</text>
<text x="182.4" y="31.3">Начало</text>
<text x="36.2" y="41.8">Подпрограмма</text>
<text x="35.8" y="44.7">инициализации</text>
<text x="94.5" y="43.6">Документ был</text>
<text x="98.8" y="46.5">удален</text>
<text x="177.1" y="51.3">времени начала</text>
<text x="179.6" y="48.4">Сохранение</text>
<text x="254" y="53.4">контрольной</text>
<text x="256.8" y="50.3">Подсчет</text>
<text x="122.9" y="58.6">модификации</text>
<text x="127" y="55.5">Запрет</text>
<text x="176.5" y="54.3">отправки данных</text>
<text x="253.9" y="56.5">суммы блока</text>
<text x="257.3" y="59.4">данных</text>
<text x="37.8" y="64.7">следующего</text>
<text x="38.9" y="61.7">Ожидание</text>
<text x="122.1" y="61.5">отправляемого</text>
<text x="124.8" y="64.5">документа</text>
<text x="36" y="70.6">синхронизации</text>
<text x="40.1" y="67.6">периода</text>
<text x="180.2" y="69.8">Получение</text>
<text x="209.4" y="69.9">Имя файла, время</text>
<text x="177.7" y="75.7">отправляемого</text>
<text x="179.4" y="72.8">метаданных</text>
<text x="210.5" y="72.9">создания, время</text>
<text x="213.4" y="75.8">изменения,</text>
<text x="251.1" y="76.4">Генерация токена</text>
<text x="93.9" y="80.1">Подпрограмма</text>
<text x="97.3" y="83.1">передачи</text>
<text x="183.1" y="78.8">файла</text>
<text x="215.9" y="78.8">размер</text>
<text x="251.2" y="79.3">идемпотентности</text>
<text x="40.5" y="89.6">Каталог</text>
<text x="96.4" y="86">изменения</text>
<text x="40" y="92.6">изменен</text>
<text x="180.2" y="92.7">Получение</text>
<text x="180.4" y="95.7">получение</text>
<text x="178.8" y="101.8">суммы файла</text>
<text x="179" y="98.7">контрольной</text>
<text x="251.5" y="97.8">Упаковка данных</text>
<text x="252.6" y="100.8">в структуру для</text>
<text x="92.1" y="102.9">Запись в журнал о</text>
<text x="95.7" y="105.8">завершении</text>
<text x="256.3" y="103.7">отправки</text>
<text x="34.2" y="112.7">Запись изменений</text>
<text x="92.7" y="108.7">отправки данных</text>
<text x="39.2" y="115.6">в очередь</text>
<text x="39.4" y="118.7">операций</text>
<text x="176.4" y="115.8">Разбиение файла</text>
<text x="181.4" y="118.9">на блоки</text>
<text x="209.4" y="117.3">Размер задается в</text>
<text x="95.3" y="124.6">Запись в кеш</text>
<text x="180.6" y="121.8">заданного</text>
<text x="181.7" y="124.7">размера</text>
<text x="210.9" y="123.2">инициализации</text>
<text x="211.4" y="120.2">подпрограмме</text>
<text x="251.7" y="122.5">Передача пакета</text>
<text x="257.4" y="125.4">по сети</text>
<text x="92.5" y="130.5">нового состояния</text>
<text x="94.5" y="127.5">отслеживания</text>
<text x="40" y="137.3">Очередь</text>
<text x="97.8" y="133.4">каталога</text>
<text x="39.4" y="140.4">операций</text>
<text x="42" y="143.3">пуста</text>
<text x="93.9" y="148.8">Разблокировка</text>
<text x="94" y="151.8">отправленного</text>
<text x="96.7" y="154.7">документа</text>
<text x="179.6" y="155.3">отправлены</text>
<text x="180.8" y="152.3">Все блоки</text>
<text x="37.9" y="160.8">Завершение</text>
<text x="36.8" y="163.9">модификации</text>
<text x="38.9" y="166.8">документа</text>
<text x="36.1" y="169.7">пользователем</text>
<text x="183" y="175.8">Конец</text>
</g>
<g font-size="2.2">
<text x="34.9" y="19.3">1</text>
<text x="176.4" y="27.4">1</text>
<text x="36.5" y="36.2">2</text>
<text x="94.6" y="40.4">8</text>
<text x="119" y="43.6">нет</text>
<text x="176.3" y="44.3">2</text>
<text x="251.3" y="47.9">7</text>
<text x="120.6" y="53">9</text>
<text x="34.7" y="59.2">3</text>
<text x="104.3" y="55.1">да</text>
<text x="176.3" y="67.3">3</text>
<text x="251.3" y="70.8">8</text>
<text x="93.6" y="75.8">10</text>
<text x="36.8" y="86.4">4</text>
<text x="61.3" y="89.5">нет</text>
<text x="176.3" y="90.2">4</text>
<text x="251.3" y="93.8">9</text>
<text x="46.5" y="101">да</text>
<text x="91.9" y="98.8">11</text>
<text x="20.4" y="110.4">1</text>
<text x="34.7" y="108.6">5</text>
<text x="176.3" y="113.2">5</text>
<text x="250.7" y="116.7">10</text>
<text x="91.9" y="121.8">12</text>
<text x="36.8" y="135.8">6</text>
<text x="61.8" y="138.8">да</text>
<text x="91.9" y="144.7">13</text>
<text x="178.4" y="149.2">6</text>
<text x="46" y="150.6">нет</text>
<text x="202.1" y="152.4">нет</text>
<text x="34.7" y="158">7</text>
<text x="187.4" y="163.9">да</text>
<text x="102.3" y="171.2">1</text>
<text x="175.9" y="172.2">11</text>
</g>
</svg>
